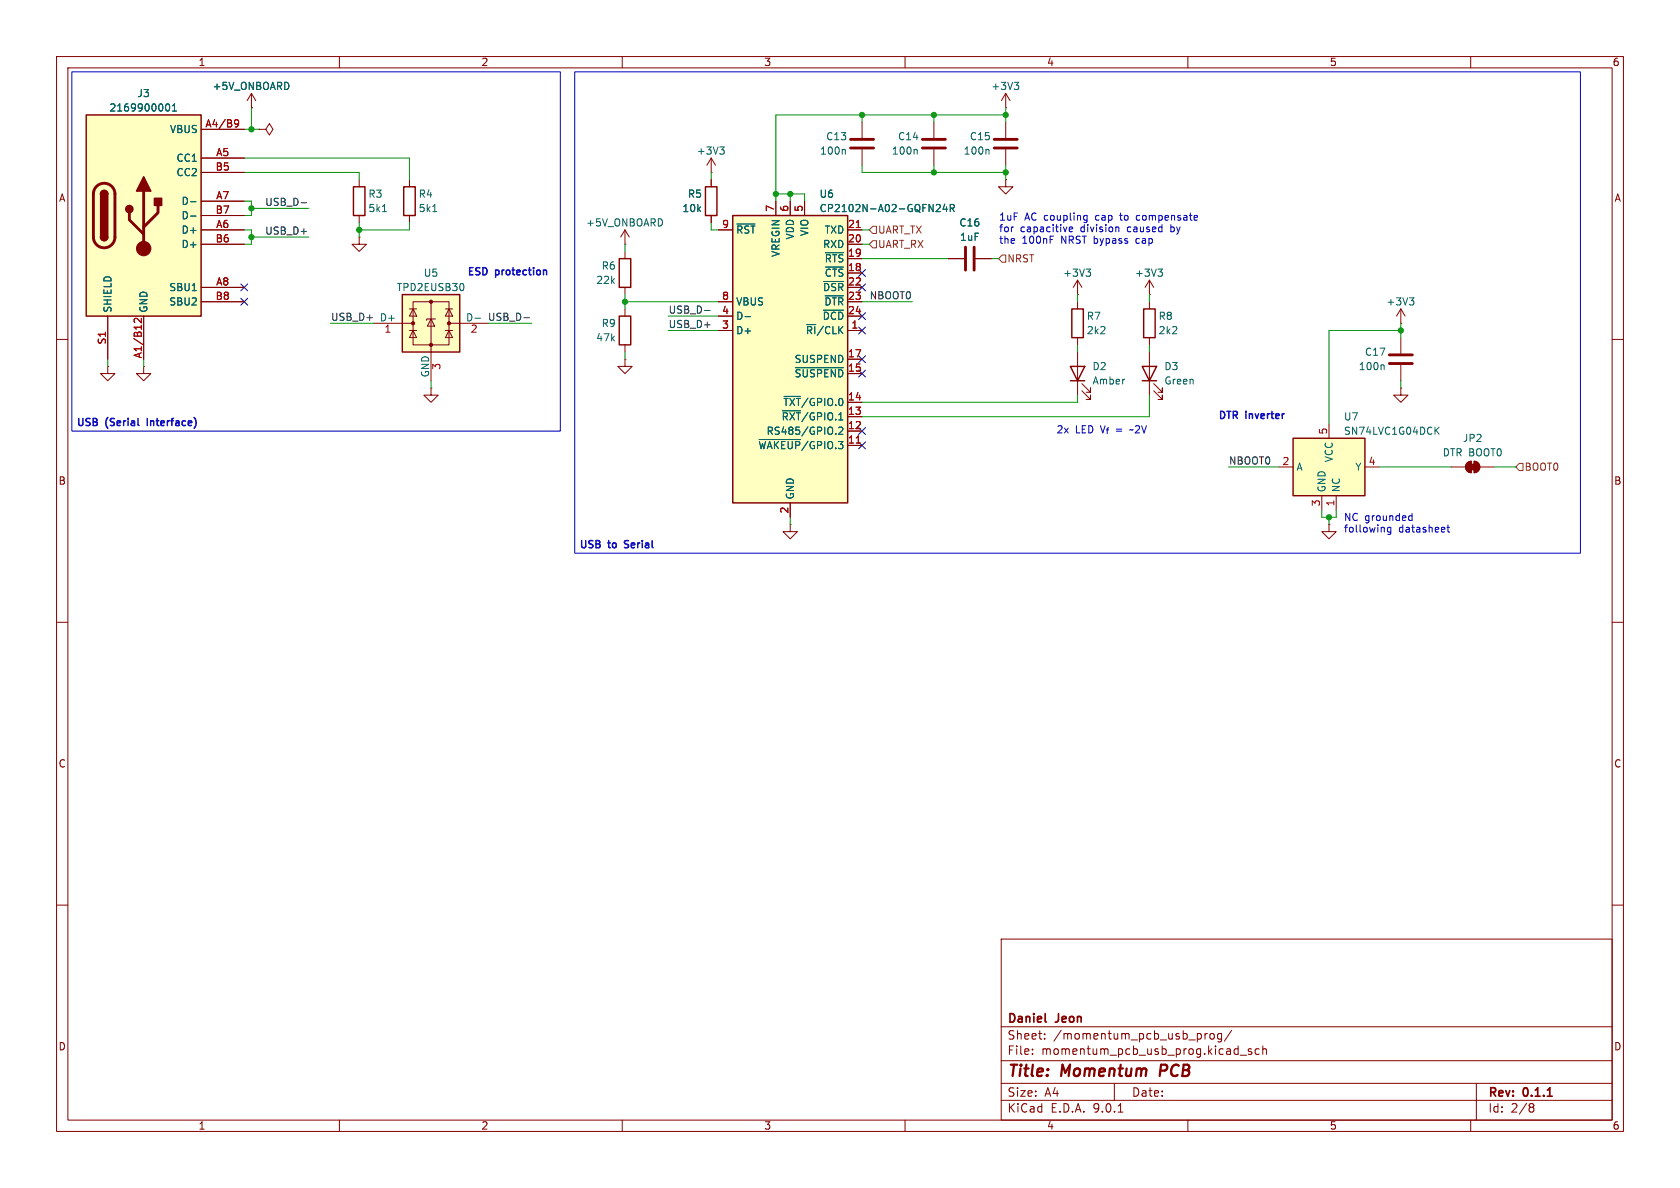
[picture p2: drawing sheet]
<svg xmlns="http://www.w3.org/2000/svg" width="297mm" height="210mm" viewBox="0 0 297 210" stroke-linecap="round" stroke-linejoin="round" font-family="sans-serif">
<g fill="none" stroke="#840000" stroke-width=".18">
<path d="M10 10h277v190h-277zM12 12h273v186h-273zM44.4 19.1h.1M44.4 16.5l-.7 1.3M44.4 16.5l.8 1.3M44.4 16.5v2.6M60 10v2M110 10v2M160 10v2M177.8 19.1h.1M177.8 16.5l-.8 1.3M177.8 16.5l.8 1.3"/>
<path d="M177.8 16.5v2.6M210 10v2M260 10v2M45.7 22.9h1.3l.6-1.1 .7 1.1-.7 1-.6-1M45.7 22.9h.1M63.5 31.8v1.2M63.5 38.1v1.3M72.4 31.8v1.2M72.4 38.1v1.3M125.7 30.5h.1M125.7 27.9v2.6M125.7 31.8v1.2"/>
<path d="M125.7 38.1v1.3M125.7 27.9l-.7 1.3M125.7 27.9l.8 1.3M152.4 21.6v2.8M152.4 26.4v2.8M165.1 21.6v2.8M165.1 26.4v2.8M177.8 31.8v1.2h1.3l-1.3 1.3-1.3-1.3h1.3M177.8 31.8h.1M63.5 41.9v1.3h1.3l-1.3 1.3-1.3-1.3h1.3M63.5 41.9h.1M167.6 45.7h2.8"/>
<path d="M172.5 45.7h2.8M190.5 52.1h.1M190.5 49.5v2.6M190.5 53.3v1.3M190.5 59.7v1.3M190.5 49.5l-.8 1.3M190.5 49.5l.8 1.3M247.6 59.7v2.8M10 60h2M19 64.8v1.2h1.3l-1.3 1.3-1.2-1.3h1.2M19 64.8h.1M25.4 64.8v1.2h1.3l-1.3 1.3-1.3-1.3h1.3"/>
<path d="M25.4 64.8h.1M76.2 68.6v1.3h1.3l-1.3 1.2-1.3-1.2h1.3M76.2 68.6h.1M190.5 62.2v7.7M191.3 69.1l1.5 1.5v-.7v.7h-.8M191.3 67.8l1.5 1.5v-.7v.7h-.8M247.6 68.6v1.3h1.3l-1.3 1.2-1.2-1.2h1.2M247.6 68.6h.1M247.6 64.5v2.8M285 60h2M139.7 92.7v1.3h1.3l-1.3 1.3-1.3-1.3h1.3M139.7 92.7h.1"/>
<path d="M256.5 82.6h2.6M259.4 81.8l.7-.3v2.1a1.02 1.02 0 0 1-.9-.7 1.02 1.02 0 0 1 .2-1.1zM260.6 81.5a1.02 1.02 0 0 1 1 1.1 1.02 1.02 0 0 1-1 1zM261.6 82.6h2.6M10 110h2M285 110h2M10 160h2M177 166h108v32h-108zM285 160h2M60 198v2M110 198v2M160 198v2"/>
<path d="M177 194.5h108M177 191.5h108M177 187.5h108M177 181.5h108M182.5 186.3v.1M182.5 185.5v.1M184.7 183.6v.1M184.7 182.8v.1M197 191.5v3M197.7 196.6h.8M210 198v2M213 182.7v1"/>
<path d="M213.5 182.7l-.3 .1-.2 .2M214 182.8l.4-.1 .3 .3v.4l-.3 .3-.4-.1-.1-.2v-.4zM216 182.8l-.5-.1-.3 .3v.4l.2 .2h.6M216 182.7v1.2l-.3 .3-.4-.1M217.7 182.1l-1.2 2M219.2 186.5h1.2M221.2 185.5l-.3-.1-.2 .2v.2l.5 .2v.3h-.5M222.6 185.5l-.4-.1-.3 .3v.4l.1 .2h.6M223.2 185.5l.3-.1 .3 .1 .1 .9M223.2 184.9v1.5M260 198v2M261 191.5v6.5"/>
<path d="M270.6 195.1l.4 .1 .2 .2-.3 .3M270.6 195.7h.3M270.9 195.7l.2 .2 .1 .4-.2 .2-.4 .1"/>
</g>
<path d="M184.8 180.6l.2 .1M273.6 193.8h.8" fill="none" stroke="#840000" stroke-width=".3"/>
<path d="M205.3 188.2l-.3 2" fill="none" stroke="#840000" stroke-width=".4"/>
<path d="M179.3 14.5h.8l-.4 .5M179.9 15l.2 .3v.3l-.2 .2M67.6 37.4h.7M76.5 37.4h.7M127.2 26h.8l-.4 .5M127.8 26.5l.2 .2v.3l-.2 .2M149.3 26.4l.1 .2v.6M162 26.4l.1 .2v.6M192 47.6h.8l-.4 .5M192.6 48.1l.2 .2v.3l-.2 .2M244.5 64.5l.2 .2v.6" fill="none" stroke="#006464" stroke-width=".18"/>
<path d="M62.5 33h2v5.1h-2zM71.4 33h2v5.1h-2zM124.7 33h2v5.1h-2zM189.5 54.6h2v5.1h-2zM189.2 64.8h2.6l-1.3 2.5zM189.2 67.3h2.6" fill="none" stroke="#840000" stroke-width=".25"/>
<path d="M150.4 26.2h4M150.4 24.6h4M163.1 26.2h4M163.1 24.6h4M170.7 43.7v4.1M172.2 43.7v4.1M245.6 64.3h4.1M245.6 62.7h4.1" fill="none" stroke="#840000" stroke-width=".51"/>
<g fill="#840000" stroke="#840000" stroke-width=".18">
<path d="M259.8 82h1.1v1.1h-1.1z"/>
<path d="M259.4 81.8l.7-.3v2.1a1.02 1.02 0 0 1-.9-.7 1.02 1.02 0 0 1 .2-1.1z"/>
<path d="M260.6 81.5a1.02 1.02 0 0 1 1 1.1 1.02 1.02 0 0 1-1 1z"/>
</g>
<path d="M15.2 20.3h20.4v35.6h-20.4z" fill="#ffffc2"/>
<path d="M15.2 20.3h20.4v35.6h-20.4zM17.8 34.3a.64 .64 0 0 1 .6-.6 .64 .64 0 0 1 .6 .6M17.8 41.9a.64 .64 0 0 0 .6 .6 .64 .64 0 0 0 .6-.6" fill="none" stroke="#840000" stroke-width=".25"/>
<path d="M17.1 33a1.9 1.9 0 0 1 2-.5 1.9 1.9 0 0 1 1.2 1.8v7.6a1.91 1.91 0 0 1-1.9 1.9 1.91 1.91 0 0 1-1.9-1.9v-7.8l.2-.6zM22.9 37.6v1.3l2.5 2.5M25.4 33.8v10.1M27.9 36.3v1.3l-2.5 2.5" fill="none" stroke="#840000" stroke-width=".51"/>
<g fill="#840000" stroke="#840000" stroke-width=".25">
<path d="M17.8 34.3h1.2v7.6h-1.2z"/>
<path d="M18 33.8a.64 .64 0 0 1 .7-.1 .64 .64 0 0 1 .3 .6h-1.2z"/>
<path d="M17.8 41.9h1.2a.64 .64 0 0 1-.6 .6 .64 .64 0 0 1-.6-.6z"/>
<path d="M25.4 31.2l1.3 2.6h-2.6z"/>
<path d="M27.3 35.1h1.3v1.2h-1.3z"/>
<circle cx="22.9" cy="37" r=".63"/>
</g>
<circle cx="25.4" cy="43.9" r="1.27" fill="#840000" stroke="#840000" stroke-width=".18"/>
<path d="M35.6 22.9h7.6M35.6 27.9h7.6M35.6 30.5h7.6M35.6 35.6h7.6M35.6 38.1h7.6M19 55.9v7.6M25.4 55.9v7.6M35.6 40.6h7.6M35.6 43.2h7.6M35.6 50.8h7.6M35.6 53.3h7.6" fill="none" stroke="#840000" stroke-width=".18"/>
<path d="M41.5 21.3l.2-.1 .4 .1a.84 .84 0 0 1-.3 1.1h-.2M42.2 21.7l-.3 .3-.4-.2M25 56.3v.8l-.9-.8-.4 .2 .1 .5" fill="none" stroke="#a90000" stroke-width=".18"/>
<path d="M29.3 18.6l.3-.2a.68 .68 0 0 1 .4 .6 .68 .68 0 0 1-.4 .6l-.3-.2M30.5 19.6h.7M30.5 18.7l.3-.3v1.2M33.7 35.7h.9M33.7 38.2h.9" fill="none" stroke="#006464" stroke-width=".18"/>
<path d="M129.5 38.1h20.4v50.8h-20.4z" fill="#ffffc2"/>
<path d="M129.5 38.1h20.4v50.8h-20.4zM109.5 45.7h2v5.1h-2zM109.5 55.9h2v5.1h-2zM202.2 54.6h2v5.1h-2zM201.9 64.8h2.6l-1.3 2.5zM201.9 67.3h2.6" fill="none" stroke="#840000" stroke-width=".25"/>
<g fill="none" stroke="#840000" stroke-width=".18">
<path d="M137.2 35.6v2.5M139.7 35.6v2.5M142.2 35.6v2.5M177.8 21.6v2.8M177.8 26.4v2.8M110.5 43.2h.1M110.5 40.6v2.6M110.5 44.5v1.2M110.5 50.8v1.3M110.5 54.6v1.3M110.5 40.6l-.8 1.3M110.5 40.6l.8 1.3"/>
<path d="M127 40.6h2.5M127 53.3h2.5M127 55.9h2.5M127 58.4h2.5M149.9 40.6h2.5M149.9 53.3h2.5M149.9 55.9h2.5M149.9 58.4h2.5M149.9 43.2h2.5M149.9 45.7h2.5M149.9 48.3h2.5M149.9 50.8h2.5"/>
<path d="M203.2 52.1h.1M203.2 49.5v2.6M203.2 53.3v1.3M203.2 59.7v1.3M203.2 49.5l-.8 1.3M203.2 49.5l.8 1.3M247.6 57.2h.1M247.6 54.6l-.7 1.3M247.6 54.6l.8 1.3M247.6 54.6v2.6M110.5 63.5v1.3h1.3l-1.3 1.2-1.3-1.2h1.3M110.5 63.5h.1"/>
<path d="M110.5 61v1.2M149.9 63.5h2.5M149.9 66h2.5M149.9 71.1h2.5M149.9 73.7h2.5M149.9 76.2h2.5M149.9 78.7h2.5M203.2 62.2v7.7M204 69.1l1.5 1.5v-.7v.7h-.8M204 67.8l1.5 1.5v-.7v.7h-.8M139.7 88.9v2.5M234.9 92.7v1.3h1.3l-1.3 1.3-1.2-1.3h1.2"/>
<path d="M234.9 92.7h.1"/>
</g>
<g fill="none" stroke="#006464" stroke-width=".18">
<path d="M130.3 39.6h3.2M165.6 36.2l.4-.1 .2 .4-.7 .9h.7M167 36.1l-.3 .9h.8M167.3 36.6v.8M168 36.8l.6-.1 .1-.1v-.3l-.7-.2v1.3M168.3 36.8l.4 .6M174.7 26.4l.1 .2v.6M131.7 56h1M145.6 54.8h3.5M145.6 49.8h3.5M145.9 52.3h3.2M145.9 44.7h3.2"/>
<path d="M145.9 47.2h3.2M204.7 47.6h.8l-.4 .5M205.3 48.1l.2 .2v.3l-.2 .2M249.2 52.6h.7l-.4 .5M249.7 53.1l.2 .3v.3l-.2 .2M134.2 77.7h7.3M138.3 72.6h3.2M138.6 70.1h2.9M140.6 65h8.5M147.7 76.7v.1M148.3 75.6l.5-.1 .2 .4-.8 .9h.8"/>
</g>
<path d="M151.4 40.2h.7M151.4 78.3h.7" fill="none" stroke="#a90000" stroke-width=".18"/>
<path d="M175.8 26.2h4M175.8 24.6h4" fill="none" stroke="#840000" stroke-width=".51"/>
<path d="M71.1 52.1h10.2v10.1h-10.2z" fill="#ffffc2"/>
<path d="M71.1 52.1h10.2v10.1h-10.2z" fill="none" stroke="#840000" stroke-width=".25"/>
<g fill="none" stroke="#840000" stroke-width=".18">
<path d="M66 57.2h7M72.4 54.6h1.3M72.4 58.4h1.3M73 53.3h6.4v7.7h-6.4zM73 54.6l.7 1.3h-1.3zM73 58.4l.7 1.3h-1.3zM76.2 56.4l.6 1.3h-1.2zM76.2 53.3v14M77 56.4h-1.6v.2M78.7 54.6h1.3M78.7 58.4h1.3M79.4 54.6l.6 1.3h-1.3z"/>
<path d="M79.4 58.4l.6 1.3h-1.3zM79.4 57.2h7"/>
</g>
<g fill="#840000" stroke="#840000" stroke-width=".18">
<circle cx="73" cy="57.2" r=".28"/>
<circle cx="76.2" cy="53.3" r=".28"/>
<circle cx="76.2" cy="61" r=".28"/>
<circle cx="79.4" cy="57.2" r=".28"/>
</g>
<path d="M81.9 50.2l.1 .4-.1 .7M84 56.2h.9" fill="none" stroke="#006464" stroke-width=".18"/>
<path d="M228.6 77.5h12.7v10.1h-12.7z" fill="#ffffc2"/>
<path d="M228.6 77.5h12.7v10.1h-12.7z" fill="none" stroke="#840000" stroke-width=".25"/>
<g fill="none" stroke="#840000" stroke-width=".18">
<path d="M44.4 19.1h.1M35.6 22.9h7.6M35.6 27.9h7.6M35.6 30.5h7.6M35.6 35.6h7.6M35.6 38.1h7.6M125.7 31.8v1.2M125.7 38.1v1.3M137.2 35.6v2.5M139.7 35.6v2.5M142.2 35.6v2.5M19 55.9v7.6"/>
<path d="M25.4 55.9v7.6M35.6 40.6h7.6M35.6 43.2h7.6M35.6 50.8h7.6M35.6 53.3h7.6M127 40.6h2.5M127 53.3h2.5M127 55.9h2.5M127 58.4h2.5M149.9 40.6h2.5M149.9 43.2h2.5M149.9 50.8h2.5"/>
<path d="M149.9 53.3h2.5M149.9 45.7h2.5M149.9 55.9h2.5M149.9 58.4h2.5M149.9 48.3h2.5M167.6 45.7h2.8M172.5 45.7h2.8M149.9 63.5h2.5M149.9 66h2.5M149.9 71.1h2.5M149.9 73.7h2.5M149.9 76.2h2.5"/>
<path d="M149.9 78.7h2.5M234.9 74.9v2.6M139.7 88.9v2.5M226.1 82.6h2.5M233.7 87.6v2.6M236.2 87.6v2.6M241.3 82.6h2.5"/>
</g>
<g fill="none" stroke="#006464" stroke-width=".18">
<path d="M29.3 18.6l.3-.2a.68 .68 0 0 1 .4 .6 .68 .68 0 0 1-.4 .6l-.3-.2M30.5 19.6h.7M30.5 18.7l.3-.3v1.2M33.7 35.7h.9M33.7 38.2h.9M130.3 39.6h3.2M165.6 36.2l.4-.1 .2 .4-.7 .9h.7M167 36.1l-.3 .9h.8M167.3 36.6v.8M168 36.8l.6-.1 .1-.1v-.3l-.7-.2v1.3M168.3 36.8l.4 .6M131.7 56h1"/>
<path d="M145.6 54.8h3.5M145.6 49.8h3.5M145.9 52.3h3.2M145.9 44.7h3.2M145.9 47.2h3.2M134.2 77.7h7.3M138.3 72.6h3.2M138.6 70.1h2.9M140.6 65h8.5M147.7 76.7v.1M148.3 75.6l.5-.1 .2 .4-.8 .9h.8M253.9 76.1l.5 .7"/>
<path d="M254.4 75.5l-.7 .7"/>
</g>
<path d="M154.3 42.5h.6v1.3h-.6l-.6-.6zM154.3 40h.6v1.3h-.6l-.6-.7zM177.2 45.1h.6v1.3h-.6l-.7-.7zM268.6 81.9h.6v1.3h-.6l-.6-.6z" fill="none" stroke="#725600" stroke-width=".18"/>
<path d="M53.2 35.8h1M92.6 56.2h1M124.6 54.9h.9" fill="none" stroke="#0f0f0f" stroke-width=".18"/>
<g fill="none" stroke="#009600" stroke-width=".18">
<path d="M44.4 19.1v3.8M177.8 19.1v2.5M43.2 27.9h29.2v3.9M43.2 30.5h20.3v1.3M43.2 35.6h1.2v2.5h-1.2M43.2 22.9h2.5M44.4 36.8h10.2M63.5 39.4v2.5M72.4 39.4v1.2h-8.9M125.7 39.4v1.2h1.3M125.7 30.5v1.3M137.2 34.3h5v1.3"/>
<path d="M139.7 34.3v1.3M152.4 20.3v1.3M152.4 29.2v1.3h25.4M165.1 20.3v1.3M165.1 29.2v1.3M177.8 20.3h-40.6v15.3M177.8 29.2v2.6M43.2 40.6h1.2v2.6h-1.2M44.4 41.9h10.2M58.4 57.2h7.6M86.4 57.2h7.6M110.5 43.2v1.3"/>
<path d="M110.5 52.1v2.5M110.5 53.3h16.5M118.1 58.4h8.9M118.1 55.9h8.9M152.4 40.6h1.3M152.4 53.3h8.9M152.4 43.2h1.3M152.4 45.7h15.2M175.3 45.7h1.2M190.5 52.1v1.2M203.2 52.1v1.2M247.6 57.2v2.5"/>
<path d="M247.6 58.4h-12.7v16.5M19 63.5v1.3M25.4 63.5v1.3M76.2 67.3v1.3M110.5 62.2v1.3M190.5 61v1.2M190.5 69.9v1.2h-38.1M203.2 61v1.2M203.2 69.9v3.8h-50.8M247.6 67.3v1.3M139.7 91.4v1.3M217.2 82.6h8.9"/>
<path d="M233.7 90.2v1.2h2.5v-1.2M234.9 91.4v1.3M243.8 82.6h12.7M264.2 82.6h3.8"/>
</g>
<g fill="none" stroke="#000084" stroke-width=".18">
<path d="M42.6 52.7l1.2 1.2M42.6 50.2l1.2 1.2M43.8 52.7l-1.2 1.2M43.8 50.2l-1.2 1.2M151.8 55.3l1.2 1.2M151.8 50.2l1.2 1.2M151.8 47.7l1.2 1.2M151.8 57.8l1.2 1.2M153 55.3l-1.2 1.2M153 50.2l-1.2 1.2M153 47.7l-1.2 1.2M153 57.8l-1.2 1.2"/>
<path d="M151.8 78.1l1.2 1.2M151.8 75.6l1.2 1.2M151.8 65.4l1.2 1.2M151.8 62.9l1.2 1.2M153 78.1l-1.2 1.2M153 75.6l-1.2 1.2M153 65.4l-1.2 1.2M153 62.9l-1.2 1.2"/>
</g>
<g fill="none" stroke="#0000c2" stroke-width=".18">
<path d="M12.7 12.7h86.4v63.5h-86.4zM101.6 12.7h177.8v85.1h-177.8zM191.8 38.1h.4M192.2 38.1v1l-.1 .2h-.3M192.2 38.9h-.4M197.9 38.1h.5M201.1 38.1l-.2 .2v.4l.2 .2M189.1 40.2v.7h.5M189.6 40.2v.2l-.6 .1M197.4 40.1l.4 .2v.7M199.9 75.9l-.2 .1M245.4 93.3l-.1 .2v.4l.2 .2 .4-.1"/>
<path d="M245.9 93.2v1l-.3 .3-.3-.1M249.3 91.2h.3M249.6 90.7v1.3M249.6 92h-.3M255.8 93.2h.5M256 92.8v1.1l.3 .2"/>
</g>
<g fill="none" stroke="#0000c2" stroke-width=".25">
<path d="M13.9 74v1M14.7 74v1M15.9 74h-.5l-.1 .1M17.1 74.1l-.6-.1v1.2M19.1 73.8l-.3 .3M20.2 74h-.5l-.1 .1M22.6 74v.1M24.4 74v1.1M26 74v1.2M27.8 74v1.1M30.7 74l-.3 .1M34.3 73.8l.3 .3"/>
<path d="M102.8 95.6v1M103.6 95.6v1M104.8 95.6h-.5l-.1 .1M106 95.7l-.6-.1v1.2M107.6 95.6v1M110.4 96.8h.2M111.1 95.6h-.6l-.1 .2 .1 .2M113.5 95.6v.1M115.3 95.6v1"/>
</g>
<path d="M41.5 21.3l.2-.1 .4 .1a.84 .84 0 0 1-.3 1.1h-.2M42.2 21.7l-.3 .3-.4-.2M25 56.3v.8l-.9-.8-.4 .2 .1 .5M151.4 40.2h.7M151.4 78.3h.7" fill="none" stroke="#a90000" stroke-width=".18"/>
<g fill="#009600" stroke="#009600" stroke-width=".18">
<circle cx="44.4" cy="36.8" r=".46"/>
<circle cx="44.4" cy="41.9" r=".46"/>
<circle cx="44.4" cy="22.9" r=".46"/>
<circle cx="152.4" cy="20.3" r=".46"/>
<circle cx="165.1" cy="30.5" r=".46"/>
<circle cx="165.1" cy="20.3" r=".46"/>
<circle cx="177.8" cy="20.3" r=".46"/>
<circle cx="177.8" cy="30.5" r=".46"/>
<circle cx="247.6" cy="58.4" r=".46"/>
<circle cx="234.9" cy="91.4" r=".46"/>
<circle cx="63.5" cy="40.6" r=".46"/>
<circle cx="139.7" cy="34.3" r=".46"/>
<circle cx="137.2" cy="34.3" r=".46"/>
<circle cx="110.5" cy="53.3" r=".46"/>
</g>
<g font-size="2.8" fill="#840000">
<text x="178" y="190.9">Title:</text>
<text x="187.7" y="190.9">Momentum</text>
<text x="205.9" y="190.9">PCB</text>
</g>
<g font-size="2.1" fill="#840000">
<text x="178" y="184">Sheet:</text>
<text x="178" y="181.2">Daniel</text>
<text x="186.2" y="184">/momentum_pcb_usb_prog/</text>
<text x="186.7" y="181.2">Jeon</text>
<text x="178" y="186.7">File:</text>
<text x="184.1" y="186.7">momentum_pcb_usb_prog.kicad_sch</text>
<text x="178" y="196.9">KiCad</text>
<text x="178" y="194.1">Size:</text>
<text x="184.7" y="194.1">A4</text>
<text x="185.7" y="196.9">E.D.A.</text>
<text x="193.3" y="196.9">9.0.1</text>
<text x="200" y="194.1">Date:</text>
<text x="263" y="194.3">Rev:</text>
<text x="263" y="196.9">Id:</text>
<text x="267.1" y="196.9">2/8</text>
<text x="269.4" y="194.3">0.1.1</text>
</g>
<g font-size="1.8" fill="#840000">
<text x="35" y="11.9">1</text>
<text x="85" y="11.9">2</text>
<text x="135" y="11.9">3</text>
<text x="185" y="11.9">4</text>
<text x="235" y="11.9">5</text>
<text x="285" y="11.9">6</text>
<text x="10.3" y="35.9">A</text>
<text x="285.3" y="35.9">A</text>
<text x="10.3" y="85.9">B</text>
<text x="285.3" y="85.9">B</text>
<text x="10.3" y="135.9">C</text>
<text x="285.3" y="135.9">C</text>
<text x="10.3" y="185.9">D</text>
<text x="285.3" y="185.9">D</text>
<text x="35" y="199.9">1</text>
<text x="85" y="199.9">2</text>
<text x="135" y="199.9">3</text>
<text x="185" y="199.9">4</text>
<text x="235" y="199.9">5</text>
<text x="285" y="199.9">6</text>
</g>
<g font-size="1.8" fill="#006464">
<text x="24.2" y="17.4">J3</text>
<text x="37.5" y="16.1">+5V_ONBOARD</text>
<text x="175.2" y="16.1">+3V3</text>
<text x="19.3" y="19.9">2169900001</text>
<text x="30" y="23.7">VBUS</text>
<text x="31.1" y="28.8">CC1</text>
<text x="123.1" y="27.5">+3V3</text>
<text x="144.9" y="27.5">100n</text>
<text x="146" y="25">C13</text>
<text x="157.6" y="27.5">100n</text>
<text x="158.7" y="25">C14</text>
<text x="170.3" y="27.5">100n</text>
<text x="171.4" y="25">C15</text>
<text x="31.1" y="31.3">CC2</text>
<text x="65" y="35.2">R3</text>
<text x="73.9" y="35.2">R4</text>
<text x="121.5" y="35.2">R5</text>
<text x="144.8" y="35.2">U6</text>
<text x="32" y="36.4">D-</text>
<text x="32" y="39">D-</text>
<text x="32" y="41.5">D+</text>
<text x="65" y="37.7">5k1</text>
<text x="73.9" y="37.7">5k1</text>
<text x="103.5" y="40.2">+5V_ONBOARD</text>
<text x="120.5" y="37.7">10k</text>
<text x="130" y="41.5">~{RST}</text>
<text x="143.1" y="41.8" transform="rotate(-90 143.1 41.8)">VIO</text>
<text x="144.8" y="37.7">CP2102N-A02-GQFN24R</text>
<text x="145.7" y="41.5">TXD</text>
<text x="169.5" y="40.2">C16</text>
<text x="32" y="44">D+</text>
<text x="106.3" y="47.9">R6</text>
<text x="138" y="45.5" transform="rotate(-90 138 45.5)">VREGIN</text>
<text x="140.6" y="42.4" transform="rotate(-90 140.6 42.4)">VDD</text>
<text x="145.4" y="44">RXD</text>
<text x="145.7" y="46.6">~{RTS}</text>
<text x="169.6" y="42.8">1uF</text>
<text x="29.8" y="51.7">SBU1</text>
<text x="70.1" y="51.7">TPD2EUSB30</text>
<text x="74.8" y="49.1">U5</text>
<text x="105.3" y="50.4">22k</text>
<text x="145.4" y="51.7">~{DSR}</text>
<text x="145.7" y="49.1">~{CTS}</text>
<text x="187.9" y="49.1">+3V3</text>
<text x="200.6" y="49.1">+3V3</text>
<text x="19.9" y="55.4" transform="rotate(-90 19.9 55.4)">SHIELD</text>
<text x="26.3" y="55.4" transform="rotate(-90 26.3 55.4)">GND</text>
<text x="29.8" y="54.2">SBU2</text>
<text x="67.1" y="56.9">D+</text>
<text x="82.3" y="56.9">D-</text>
<text x="106.3" y="58">R9</text>
<text x="130" y="54.2">VBUS</text>
<text x="130" y="56.7">D-</text>
<text x="130" y="59.3">D+</text>
<text x="142.4" y="59.3">~{RI}/CLK</text>
<text x="145.3" y="56.7">~{DCD}</text>
<text x="145.6" y="54.2">~{DTR}</text>
<text x="192" y="56.7">R7</text>
<text x="192" y="59.3">2k2</text>
<text x="204.7" y="56.7">R8</text>
<text x="204.7" y="59.3">2k2</text>
<text x="245" y="54.2">+3V3</text>
<text x="105.3" y="60.6">47k</text>
<text x="140.4" y="64.4">SUSPEND</text>
<text x="193" y="65.6">D2</text>
<text x="205.7" y="65.6">D3</text>
<text x="240.1" y="65.6">100n</text>
<text x="241.2" y="63.1">C17</text>
<text x="75.9" y="66.8" transform="rotate(-90 75.9 66.8)">GND</text>
<text x="138.4" y="72">~{TXT}/GPIO.0</text>
<text x="140.4" y="66.9">~{SUSPEND}</text>
<text x="193" y="68.2">Amber</text>
<text x="205.7" y="68.2">Green</text>
<text x="135.4" y="77.1">RS485/GPIO.2</text>
<text x="138.1" y="74.5">~{RXT}/GPIO.1</text>
<text x="237.5" y="74.5">U7</text>
<text x="237.5" y="77.1">SN74LVC1G04DCK</text>
<text x="134" y="79.6">~{WAKEUP}/GPIO.3</text>
<text x="229.1" y="83.4">A</text>
<text x="235.8" y="81.8" transform="rotate(-90 235.8 81.8)">VCC</text>
<text x="239.5" y="83.4">Y</text>
<text x="255" y="80.9">DTR BOOT0</text>
<text x="258.5" y="78.3">JP2</text>
<text x="140.6" y="88.4" transform="rotate(-90 140.6 88.4)">GND</text>
<text x="234.5" y="87.1" transform="rotate(-90 234.5 87.1)">GND</text>
<text x="237.1" y="87.1" transform="rotate(-90 237.1 87.1)">NC</text>
</g>
<g font-size="1.8" fill="#a90000">
<text x="36.2" y="22.6">A4/B9</text>
<text x="38.1" y="27.7">A5</text>
<text x="38" y="30.2">B5</text>
<text x="38.1" y="35.3">A7</text>
<text x="38" y="37.8">B7</text>
<text x="38.1" y="40.4">A6</text>
<text x="127.6" y="40.4">9</text>
<text x="136.9" y="37.5" transform="rotate(-90 136.9 37.5)">7</text>
<text x="139.4" y="37.5" transform="rotate(-90 139.4 37.5)">6</text>
<text x="142" y="37.5" transform="rotate(-90 142 37.5)">5</text>
<text x="149.8" y="40.4">21</text>
<text x="38" y="42.9">B6</text>
<text x="149.8" y="42.9">20</text>
<text x="149.8" y="45.5">19</text>
<text x="38" y="53.1">B8</text>
<text x="38.1" y="50.5">A8</text>
<text x="127.6" y="53.1">8</text>
<text x="149.8" y="48">18</text>
<text x="149.8" y="50.5">22</text>
<text x="149.8" y="53.1">23</text>
<text x="67.9" y="59.1">1</text>
<text x="83.1" y="59.1">2</text>
<text x="127.6" y="55.6">4</text>
<text x="127.6" y="58.2">3</text>
<text x="149.8" y="55.6">24</text>
<text x="150.4" y="58.2">1</text>
<text x="18.8" y="61" transform="rotate(-90 18.8 61)">S1</text>
<text x="25.1" y="63.5" transform="rotate(-90 25.1 63.5)">A1/B12</text>
<text x="78.2" y="65.5" transform="rotate(-90 78.2 65.5)">3</text>
<text x="149.8" y="63.2">17</text>
<text x="149.8" y="65.8">15</text>
<text x="149.8" y="70.9">14</text>
<text x="149.8" y="73.4">13</text>
<text x="149.8" y="75.9">12</text>
<text x="234.7" y="76.9" transform="rotate(-90 234.7 76.9)">5</text>
<text x="149.8" y="78.5">11</text>
<text x="226.6" y="82.3">2</text>
<text x="241.9" y="82.3">4</text>
<text x="233.4" y="89.6" transform="rotate(-90 233.4 89.6)">3</text>
<text x="236" y="89.6" transform="rotate(-90 236 89.6)">1</text>
<text x="139.4" y="90.9" transform="rotate(-90 139.4 90.9)">2</text>
</g>
<g font-size="1.8" fill="#0f0f0f">
<text x="46.8" y="36.5">USB_D-</text>
<text x="46.8" y="41.6">USB_D+</text>
<text x="153.6" y="53">NBOOT0</text>
<text x="58.4" y="56.8">USB_D+</text>
<text x="86.2" y="56.8">USB_D-</text>
<text x="118.1" y="55.5">USB_D-</text>
<text x="118.1" y="58.1">USB_D+</text>
<text x="217.2" y="82.2">NBOOT0</text>
</g>
<g font-size="1.8" fill="#725600">
<text x="155.1" y="41.5">UART_TX</text>
<text x="155.1" y="44">UART_RX</text>
<text x="178" y="46.6">NRST</text>
<text x="269.4" y="83.4">BOOT0</text>
</g>
<g font-size="1.8" fill="#0000c2">
<text x="176.5" y="39.2">1uF</text>
<text x="176.5" y="41.3">for</text>
<text x="180.4" y="41.3">capacitive</text>
<text x="181.2" y="39.2">AC coupling</text>
<text x="191.2" y="41.3">division</text>
<text x="194" y="39.2">cap</text>
<text x="198.6" y="39.2">to</text>
<text x="199.6" y="41.3">caused</text>
<text x="201.7" y="39.2">compensate</text>
<text x="207.5" y="41.3">by</text>
<text x="176.5" y="43.3">the</text>
<text x="180.7" y="43.3">100nF</text>
<text x="187.7" y="43.3">NRST bypass</text>
<text x="201.4" y="43.3">cap</text>
<text x="82.5" y="49">ESD</text>
<text x="87.7" y="49">protection</text>
<text x="13.5" y="76">USB</text>
<text x="18.7" y="76">(Serial</text>
<text x="26.6" y="76">Interface)</text>
<text x="186.7" y="76.8">2x</text>
<text x="190.1" y="76.8">LED V_{f}</text>
<text x="197.6" y="76.8">=</text>
<text x="200.4" y="76.8">~2V</text>
<text x="215.2" y="74.4">DTR</text>
<text x="220.1" y="74.4">inverter</text>
<text x="237.5" y="92.3">NC grounded</text>
<text x="237.5" y="94.4">following</text>
<text x="247.3" y="94.4">datasheet</text>
<text x="102.4" y="97.5">USB</text>
<text x="107.6" y="97.5">to</text>
<text x="111" y="97.5">Serial</text>
</g>
</svg>
